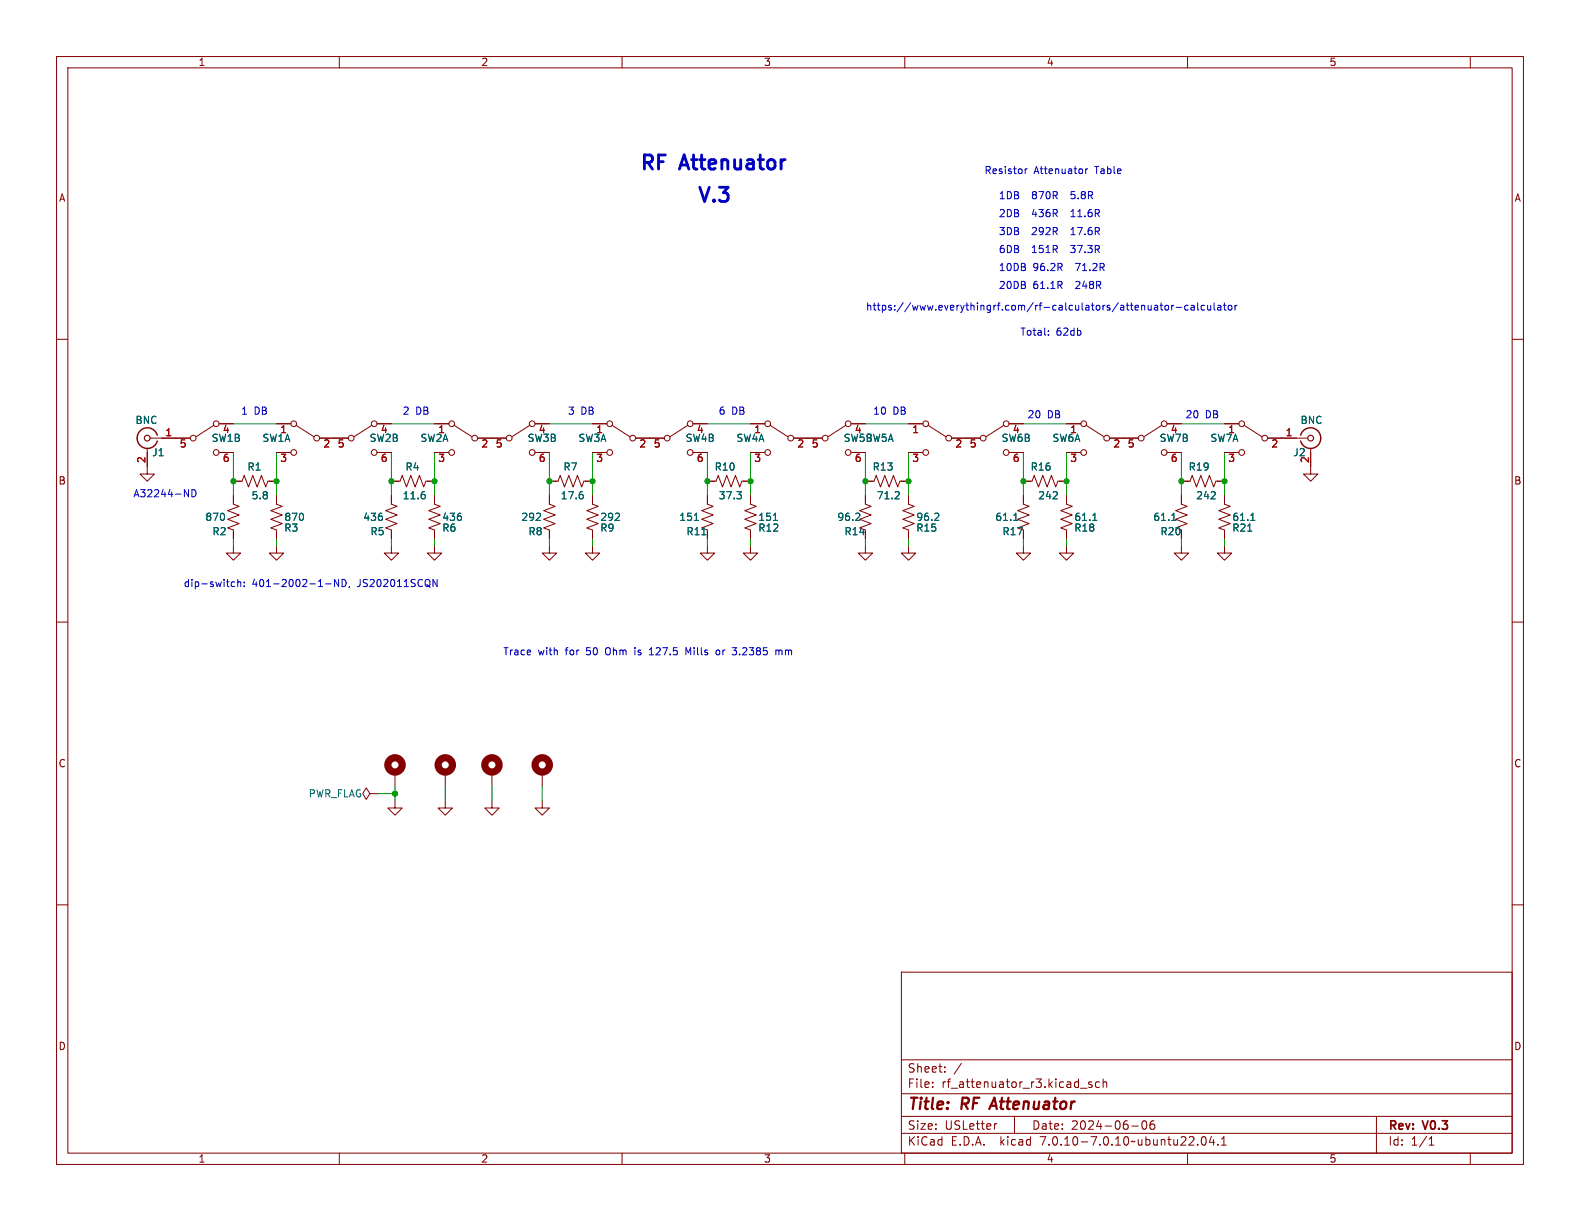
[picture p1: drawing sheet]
<svg xmlns="http://www.w3.org/2000/svg" width="279mm" height="216mm" viewBox="0 0 279 216" stroke-linecap="round" stroke-linejoin="round" font-family="sans-serif">
<g fill="none" stroke="#840000" stroke-width=".18">
<path d="M10 10h259.4v195.9h-259.4zM12 12h255.4v191.9h-255.4zM60 10v2M110 10v2M160 10v2M210 10v2M260 10v2M10 60h2M267.4 60h2M26 79.2v4.6h1.3l-1.3 1.3-1.2-1.3h1.2M26.5 77.5h7.2M37.8 75.2l-3.1 2"/>
<path d="M38.7 74.9h2.6M48.9 74.9h2.5M52.3 75.2l3.2 2M56.5 77.5h5.1M65.8 75.2l-3.2 2M66.7 74.9h2.5M76.8 74.9h2.6M80.3 75.2l3.1 2M84.5 77.5h5M93.7 75.2l-3.1 2M94.6 74.9h2.6M104.8 74.9h2.5"/>
<path d="M108.2 75.2l3.2 2M112.4 77.5h5.1M121.7 75.2l-3.2 2M122.6 74.9h2.5M132.7 74.9h2.6M136.1 75.2l3.2 2M140.3 77.5h5.1M149.6 75.2l-3.2 2M150.5 74.9h2.5M160.7 74.9h2.5M164.1 75.2l3.2 2M168.3 77.5h5.1"/>
<path d="M177.5 75.2l-3.1 2M178.4 74.9h2.6M188.6 74.9h2.5M192 75.2l3.2 2M196.2 77.5h5.1M205.5 75.2l-3.2 2M206.4 74.9h2.5M216.5 74.9h2.6M220 75.2l3.1 2M224.2 77.5h7.1M231.8 79.2v4.6h-1.3l1.3 1.3 1.2-1.3h-1.2M38.7 80h2.6"/>
<path d="M41.3 96.5v1.3h1.2l-1.2 1.3-1.3-1.3h1.3M41.3 87.6v1.6l1 .3-2 .8 2 .8-2 .7 2 .8-2 .7 1 .4v1.6M41.3 85.1h1.5l.4-1 .7 2 .8-2 .8 2 .7-2 .8 2 .4-1h1.5M48.9 87.6v1.6l1 .3-2 .8 2 .8-2 .7 2 .8-2 .7 1 .4v1.6M48.9 96.5v1.3h1.3l-1.3 1.3-1.3-1.3h1.3M48.9 80h2.5M66.7 80h2.5M69.2 96.5v1.3h1.3l-1.3 1.3-1.3-1.3h1.3M69.2 87.6v1.6l1 .3-2 .8 2 .8-2 .7 2 .8-2 .7 1 .4v1.6M69.2 85.1h1.5l.4-1 .8 2 .7-2 .8 2 .8-2 .7 2 .4-1h1.5M76.8 96.5v1.3h1.3l-1.3 1.3-1.2-1.3h1.2M76.8 87.6v1.6l1.1 .3-2.1 .8 2.1 .8-2.1 .7 2.1 .8-2.1 .7 1 .4v1.6"/>
<path d="M76.8 80h2.6M94.6 80h2.6M97.2 96.5v1.3h1.2l-1.2 1.3-1.3-1.3h1.3M97.2 85.1h1.5l.4-1 .7 2 .8-2 .7 2 .8-2 .8 2 .4-1h1.5M97.2 87.6v1.6l1 .3-2.1 .8 2.1 .8-2.1 .7 2.1 .8-2.1 .7 1.1 .4v1.6M104.8 96.5v1.3h1.2l-1.2 1.3-1.3-1.3h1.3M104.8 87.6v1.6l1 .3-2 .8 2 .8-2 .7 2 .8-2 .7 1 .4v1.6M104.8 80h2.5M122.6 80h2.5M125.1 87.6v1.6l1 .3-2 .8 2 .8-2 .7 2 .8-2 .7 1 .4v1.6M125.1 96.5v1.3h1.3l-1.3 1.3-1.3-1.3h1.3M125.1 85.1h1.5l.4-1 .8 2 .7-2 .8 2 .7-2 .8 2 .4-1h1.5"/>
<path d="M132.7 87.6v1.6l1 .3-2 .8 2 .8-2 .7 2 .8-2 .7 1 .4v1.6M132.7 96.5v1.3h1.3l-1.3 1.3-1.3-1.3h1.3M132.7 80h2.6M150.5 80h2.5M153 87.6v1.6l1.1 .3-2.1 .8 2.1 .8-2.1 .7 2.1 .8-2.1 .7 1 .4M153 96.5v1.3h1.3l-1.3 1.3-1.2-1.3h1.2M153 85.1h1.6l.3-1 .8 2 .8-2 .7 2 .8-2 .7 2 .4-1h1.6M160.7 96.5v1.3h1.2l-1.2 1.3-1.3-1.3h1.3M160.7 87.6v1.6l1 .3-2.1 .8 2.1 .8-2.1 .7 2.1 .8-2.1 .7 1.1 .4v1.6M160.7 80h2.5M178.4 80h2.6M181 96.5v1.3h1.2l-1.2 1.3-1.3-1.3h1.3"/>
<path d="M181 87.6v1.6l1 .3-2 .8 2 .8-2 .7 2 .8-2 .7 1 .4M181 85.1h1.5l.4-1 .7 2 .8-2 .8 2 .7-2 .8 2 .4-1h1.5M188.6 87.6v1.6l1 .3-2 .8 2 .8-2 .7 2 .8-2 .7 1 .4v1.6M188.6 96.5v1.3h1.3l-1.3 1.3-1.3-1.3h1.3M188.6 80h2.5M206.4 80h2.5M208.9 85.1h1.5l.4-1 .8 2 .7-2 .8 2 .8-2 .7 2 .4-1h1.5M208.9 87.6v1.6l1 .3-2 .8 2 .8-2 .7 2 .8-2 .7 1 .4v1.6M208.9 96.5v1.3h1.3l-1.3 1.3-1.3-1.3h1.3M216.5 96.5v1.3h1.3l-1.3 1.3-1.2-1.3h1.2M216.5 87.6v1.6l1.1 .3-2.1 .8 2.1 .8-2.1 .7 2.1 .8-2.1 .7 1 .4v1.6M216.5 80h2.6"/>
<path d="M10 110h2M267.4 110h2M69.8 136.5v2.6M78.7 136.5v2.6M87 136.5v2.6M95.9 136.5v2.6M10 160h2M65.4 140.3l-.6-1-.7 1 .7 1.1 .6-1.1h1.3M66.7 140.3h.1M69.8 141.6v1.3h1.3l-1.3 1.2-1.2-1.2h1.2M78.7 141.6v1.3h1.3l-1.3 1.2-1.2-1.2h1.2M87 141.6v1.3h1.3l-1.3 1.2-1.3-1.2h1.3"/>
<path d="M95.9 141.6v1.3h1.3l-1.3 1.2-1.3-1.2h1.3M267.4 160h2M159.4 171.9h108v32h-108zM159.4 197.4h108M159.4 193.4h108M159.4 187.4h108M164.9 192.1v.2M164.9 191.4v.1M167.1 189.4v.2M167.1 188.7v.1M170 188l-1.3 1.9M176.3 198.7l-.3 .1"/>
<path d="M179.4 197.4v3M191.1 192.4h1.1M193.1 191.4l-.4-.1-.2 .2 .1 .2 .5 .2v.3h-.6M194.4 191.4l-.4-.1-.3 .3v.4l.2 .2h.5M195.1 191.4l.2-.1 .3 .1 .1 .9M195.1 190.8v1.5M200.1 199.1h1.2M202.1 198.3l.2-.1a.81 .81 0 0 1 .6 .6 .81 .81 0 0 1-.3 .8l-.2 .1a.81 .81 0 0 1-.3-1.4zM204.1 198.2a.59 .59 0 0 0-.7 .6v.6l.1 .2 .4 .1 .2-.2 .1-.5-.1-.2h-.5l-.2 .2M243.4 197.4v6.5M60 203.9v2M110 203.9v2"/>
<path d="M159.4 200.4h108M160 203.9v2M210 203.9v2M211.8 202.3v.2M212.6 201.1l.2-.1a.81 .81 0 0 1 .6 .6 .81 .81 0 0 1-.3 .8l-.2 .1a.81 .81 0 0 1-.3-1.4zM214.2 200.9l-.3 1.1h.9M214.6 201.5v1M215.4 202.3v.2M216 202.5h.9M216 201.4l.4-.4v1.5M252.7 202.5h.9M252.7 201.4l.4-.4v1.5"/>
<path d="M260 203.9v2"/>
<circle cx="34.2" cy="77.5" r=".51"/>
<circle cx="38.2" cy="74.9" r=".51"/>
<circle cx="51.9" cy="74.9" r=".51"/>
<circle cx="56" cy="77.5" r=".51"/>
<circle cx="62.1" cy="77.5" r=".51"/>
<circle cx="66.2" cy="74.9" r=".51"/>
<circle cx="79.9" cy="74.9" r=".51"/>
<circle cx="83.9" cy="77.5" r=".51"/>
<circle cx="90" cy="77.5" r=".51"/>
<circle cx="94.1" cy="74.9" r=".51"/>
<circle cx="107.8" cy="74.9" r=".51"/>
<circle cx="111.9" cy="77.5" r=".51"/>
<circle cx="118" cy="77.5" r=".51"/>
<circle cx="122" cy="74.9" r=".51"/>
<circle cx="135.8" cy="74.9" r=".51"/>
<circle cx="139.8" cy="77.5" r=".51"/>
<circle cx="145.9" cy="77.5" r=".51"/>
<circle cx="150" cy="74.9" r=".51"/>
<circle cx="163.7" cy="74.9" r=".51"/>
<circle cx="167.8" cy="77.5" r=".51"/>
<circle cx="173.9" cy="77.5" r=".51"/>
<circle cx="177.9" cy="74.9" r=".51"/>
<circle cx="191.6" cy="74.9" r=".51"/>
<circle cx="195.7" cy="77.5" r=".51"/>
<circle cx="201.8" cy="77.5" r=".51"/>
<circle cx="205.9" cy="74.9" r=".51"/>
<circle cx="219.6" cy="74.9" r=".51"/>
<circle cx="223.6" cy="77.5" r=".51"/>
<circle cx="38.2" cy="80" r=".51"/>
<circle cx="51.9" cy="80" r=".51"/>
<circle cx="66.2" cy="80" r=".51"/>
<circle cx="79.9" cy="80" r=".51"/>
<circle cx="94.1" cy="80" r=".51"/>
<circle cx="107.8" cy="80" r=".51"/>
<circle cx="122" cy="80" r=".51"/>
<circle cx="135.8" cy="80" r=".51"/>
<circle cx="150" cy="80" r=".51"/>
<circle cx="163.7" cy="80" r=".51"/>
<circle cx="177.9" cy="80" r=".51"/>
<circle cx="191.6" cy="80" r=".51"/>
<circle cx="205.9" cy="80" r=".51"/>
<circle cx="219.6" cy="80" r=".51"/>
</g>
<path d="M175.9 194.1l-1 2" fill="none" stroke="#840000" stroke-width=".4"/>
<g fill="none" stroke="#006464" stroke-width=".18">
<path d="M75.1 87.5l.1 .2-.1 .4M94.8 92h.8M95.5 90.9v.4M103 87.5l.2 .2-.2 .4M108.8 92h.7M109.5 90.9v.4M122.8 92h.7M124.1 94.6h.7M130.3 86.9h.8l-.4 .5M131 87.5l.1 .2-.1 .4M136.8 92h.7M151.9 90.8l.2 .2-.1 .3-.7 .7h.8"/>
<path d="M158.9 87l.1 .2v.3l-.8 .7h.8M165.9 90.8l.1 .2v.3l-.8 .7h.8M179.3 92h.7M179.5 90.9l.1-.2v1.3M186.2 88.2h.8M186.9 87.1v.4M193.2 92h.8M193.5 90.9l.1-.2v1.3M207.2 92h.7M207.5 90.9l.1-.2v1.3M214.1 88.2h.8M214.9 87.1v.4"/>
<path d="M220.6 93.9h.8M221.2 92h.7M221.4 90.9l.1-.2v1.3"/>
</g>
<path d="M27.8 77a1.81 1.81 0 0 0-2.8-1 1.81 1.81 0 0 0 0 2.9 1.81 1.81 0 0 0 2.8-.9M230 77a1.81 1.81 0 0 1 2.8-1 1.81 1.81 0 0 1 0 2.9 1.81 1.81 0 0 1-2.8-.9" fill="none" stroke="#840000" stroke-width=".25"/>
<g fill="none" stroke="#840000" stroke-width=".2">
<circle cx="26" cy="77.5" r=".51"/>
<circle cx="231.8" cy="77.5" r=".51"/>
</g>
<g fill="none" stroke="#840000" stroke-width="1.3">
<circle cx="69.8" cy="135.3" r="1.27"/>
<circle cx="78.7" cy="135.3" r="1.27"/>
<circle cx="87" cy="135.3" r="1.27"/>
<circle cx="95.9" cy="135.3" r="1.27"/>
</g>
<g fill="none" stroke="#0000c2" stroke-width=".18">
<path d="M181.3 29.9v.8M181.6 29.9l-.3 .2M189.4 38.3h.7M189.5 37.4h-.1M192 29.9v.8M192.4 29.9l-.4 .2M185.4 59.2v.1M185.4 58.5v.1M189.4 41.5h.7M189.5 40.5l-.1 .1M204.2 54h.5v.8M204.7 54.3h-.4l-.2 .2 .2 .3h.4"/>
<path d="M205.1 54h.5M205.3 53.6v1.1l.3 .1M206.1 54h.3l.3 .2v.4l-.3 .2h-.3l-.1-.2zM207.2 54v.8M207.6 54l-.4 .2M208 54.3h1M210.1 54h-.4l-.2 .2 .1 .6h.5M210.6 54h.5l.1 .8M211.2 54.3h-.4l-.2 .2 .2 .3h.4M211.8 53.6v1.1l.2 .1M213 54h-.4l-.2 .2 .1 .6h.5M213.6 54v.8h.3l.2-.1"/>
<path d="M214.1 54v.8M214.7 53.6v1.1l.2 .1M215.4 54h.4l.1 .8M215.9 54.3h-.4l-.2 .2 .2 .3h.4M216.3 54h.5M216.5 53.6v1.1l.3 .1M217.2 54.1l.2-.1 .4 .1v.5l-.1 .2h-.3l-.2-.1zM218.4 54v.8M218.8 54l-.4 .2M32.6 86.6l.7 1.3v-1.3M33.9 86.6a.64 .64 0 0 1 .8 .6 .64 .64 0 0 1-.8 .7zM41.1 102.9h.4"/>
<path d="M41.5 103.7h-.4M42 103l.2-.1h.3l.1 .8M42 102.5v1.2M43.2 103.6v.1M43.2 102.9v.2M57.6 103.2h1M59.9 102.5v1.2l-.7-1.2v1.2M60.5 102.5a.64 .64 0 0 1 .7 .6 .64 .64 0 0 1-.7 .6zM61.8 103.7l-.1 .2M76.6 102.5l.7 1.2v-1.2M112.3 114.5v.1M112.3 114.9v.9"/>
<path d="M114.8 115.8h.7M114.8 114.9l.4-.4v1.3M122.1 114.5l-.4 .9-.4-.9v1.3M126.7 115l.3-.1 .3 .3v.3l-.3 .3-.3-.1-.1-.2zM129.5 114.5h.7l-.4 .5M130 115l.2 .2v.3l-.2 .3M137.2 115.1l.4-.2 .1 .2M137.2 114.9v.9M137.7 115.1l.2-.2 .3 .1 .1 .8M137.7 115.1v.7"/>
</g>
<g fill="none" stroke="#009600" stroke-width=".18">
<path d="M41.3 74.9h7.6M69.2 74.9h7.6M97.2 74.9h7.6M125.1 74.9h7.6M153 74.9h7.7M181 74.9h7.6M208.9 74.9h7.6M41.3 80v7.6M41.3 95.3v1.2M48.9 80v7.6M48.9 95.3v1.2M69.2 80v7.6"/>
<path d="M69.2 95.3v1.2M76.8 80v7.6M76.8 95.3v1.2M97.2 80v7.6M97.2 95.3v1.2M97.2 85.1h.6M104.8 80v7.6M104.8 95.3v1.2M125.1 80v7.6M125.1 95.3v1.2M132.7 80v7.6M132.7 95.3v1.2"/>
<path d="M153 80v7.6M153 95.3v1.2M160.7 80v7.6M160.7 95.3v1.2M181 80v7.6M181 95.3v1.2M188.6 80v7.6M188.6 95.3v1.2M208.9 80v7.6M208.9 95.3v1.2M216.5 80v7.6M216.5 95.3v1.2"/>
<path d="M69.8 139.1v2.5M78.7 139.1v2.5M87 139.1v2.5M95.9 139.1v2.5M66.7 140.3h3.1"/>
</g>
<g fill="#009600" stroke="#009600" stroke-width=".18">
<circle cx="132.7" cy="85.1" r=".46"/>
<circle cx="160.7" cy="85.1" r=".46"/>
<circle cx="125.1" cy="85.1" r=".46"/>
<circle cx="153" cy="85.1" r=".46"/>
<circle cx="76.8" cy="85.1" r=".46"/>
<circle cx="41.3" cy="85.1" r=".46"/>
<circle cx="48.9" cy="85.1" r=".46"/>
<circle cx="188.6" cy="85.1" r=".46"/>
<circle cx="181" cy="85.1" r=".46"/>
<circle cx="216.5" cy="85.1" r=".46"/>
<circle cx="208.9" cy="85.1" r=".46"/>
<circle cx="69.8" cy="140.3" r=".46"/>
<circle cx="69.2" cy="85.1" r=".46"/>
<circle cx="104.8" cy="85.1" r=".46"/>
<circle cx="97.2" cy="85.1" r=".46"/>
</g>
<g font-size="3.5" fill="#0000c2">
<text x="113" y="30.2">RF</text>
<text x="120.6" y="30.2">Attenuator</text>
<text x="123.2" y="35.9">V.3</text>
</g>
<g font-size="2.8" fill="#840000">
<text x="160.4" y="196.8">Title:</text>
<text x="170.1" y="196.8">RF</text>
<text x="176.1" y="196.8">Attenuator</text>
</g>
<g font-size="2.1" fill="#840000">
<text x="160.4" y="189.9">Sheet:</text>
<text x="160.4" y="192.6">File:</text>
<text x="166.5" y="192.6">rf_attenuator_r3.kicad_sch</text>
<text x="160.4" y="202.8">KiCad</text>
<text x="160.4" y="200">Size:</text>
<text x="167.1" y="200">USLetter</text>
<text x="168.1" y="202.8">E.D.A.</text>
<text x="177" y="202.8">kicad</text>
<text x="182.4" y="200">Date:</text>
<text x="184.2" y="202.8">7.0.10-7.0.10~ubuntu22.04.1</text>
<text x="189.4" y="200">2024-06-06</text>
<text x="245.4" y="200.2">Rev:</text>
<text x="245.4" y="202.8">Id:</text>
<text x="249.5" y="202.8">1/1</text>
<text x="251.8" y="200.2">V0.3</text>
</g>
<g font-size="1.8" fill="#840000">
<text x="35" y="11.9">1</text>
<text x="85" y="11.9">2</text>
<text x="135" y="11.9">3</text>
<text x="185" y="11.9">4</text>
<text x="235" y="11.9">5</text>
<text x="10.3" y="35.9">A</text>
<text x="267.7" y="35.9">A</text>
<text x="10.3" y="85.9">B</text>
<text x="267.7" y="85.9">B</text>
<text x="149.2" y="94.8">R14</text>
<text x="177.2" y="94.8">R17</text>
<text x="10.3" y="135.9">C</text>
<text x="267.7" y="135.9">C</text>
<text x="10.3" y="185.9">D</text>
<text x="267.7" y="185.9">D</text>
<text x="35" y="205.8">1</text>
<text x="85" y="205.8">2</text>
<text x="135" y="205.8">3</text>
<text x="185" y="205.8">4</text>
<text x="235" y="205.8">5</text>
</g>
<g font-size="1.8" fill="#0000c2">
<text x="174" y="30.9">Resistor</text>
<text x="176.5" y="35.3">1DB</text>
<text x="182.6" y="35.3">870R</text>
<text x="182.8" y="30.9">Attenuator</text>
<text x="189.9" y="35.3">5.8R</text>
<text x="193.7" y="30.9">Table</text>
<text x="176.5" y="41.7">3DB</text>
<text x="176.5" y="38.5">2DB</text>
<text x="182.6" y="41.7">292R</text>
<text x="182.6" y="38.5">436R</text>
<text x="189.9" y="41.7">17.6R</text>
<text x="189.9" y="38.5">11.6R</text>
<text x="176.5" y="44.8">6DB</text>
<text x="182.6" y="44.8">151R</text>
<text x="189.9" y="44.8">37.3R</text>
<text x="176.5" y="48">10DB</text>
<text x="176.5" y="51.2">20DB</text>
<text x="182.7" y="48">96.2R</text>
<text x="182.7" y="51.2">61.1R</text>
<text x="190.5" y="48">71.2R</text>
<text x="190.5" y="51.2">248R</text>
<text x="153" y="55">https://www.everythingrf.com/rf-calculators/attenuator-calculator</text>
<text x="180.3" y="59.4">Total:</text>
<text x="186.8" y="59.4">62db</text>
<text x="42.5" y="73.4">1</text>
<text x="44.9" y="73.4">DB</text>
<text x="71.1" y="73.4">2</text>
<text x="73.5" y="73.4">DB</text>
<text x="100.3" y="73.4">3</text>
<text x="102.7" y="73.4">DB</text>
<text x="127" y="73.4">6</text>
<text x="129.4" y="73.4">DB</text>
<text x="154.3" y="73.4">10</text>
<text x="157.9" y="73.4">DB</text>
<text x="181.6" y="74">20</text>
<text x="185.2" y="74">DB</text>
<text x="209.5" y="74">20</text>
<text x="213.1" y="74">DB</text>
<text x="23.5" y="88">A32244-ND</text>
<text x="32.4" y="103.9">dip-switch:</text>
<text x="44.6" y="103.9">401-2002-1-ND,</text>
<text x="63.3" y="103.9">JS202011SCQN</text>
<text x="88.9" y="116">Trace</text>
<text x="95.2" y="116">with</text>
<text x="100.1" y="116">for</text>
<text x="104" y="116">50</text>
<text x="107.6" y="116">Ohm</text>
<text x="112.9" y="116">is</text>
<text x="115.7" y="116">127.5</text>
<text x="122.3" y="116">Mills</text>
<text x="127.9" y="116">or</text>
<text x="131" y="116">3.2385</text>
<text x="138.8" y="116">mm</text>
</g>
<g font-size="1.8" fill="#006464">
<text x="23.9" y="75.2">BNC</text>
<text x="229.9" y="75.2">BNC</text>
<text x="26.8" y="80.9">J1</text>
<text x="37.3" y="78.3">SW1B</text>
<text x="43.7" y="83.4">R1</text>
<text x="46.3" y="78.3">SW1A</text>
<text x="65.3" y="78.3">SW2B</text>
<text x="71.6" y="83.4">R4</text>
<text x="74.3" y="78.3">SW2A</text>
<text x="93.2" y="78.3">SW3B</text>
<text x="99.5" y="83.4">R7</text>
<text x="102.2" y="78.3">SW3A</text>
<text x="121.2" y="78.3">SW4B</text>
<text x="126.3" y="83.4">R10</text>
<text x="130.1" y="78.3">SW4A</text>
<text x="149.1" y="78.3">SW5B</text>
<text x="153" y="78.3">SW5A</text>
<text x="154.2" y="83.4">R13</text>
<text x="177" y="78.3">SW6B</text>
<text x="182.2" y="83.4">R16</text>
<text x="186" y="78.3">SW6A</text>
<text x="205" y="78.3">SW7B</text>
<text x="210.1" y="83.4">R19</text>
<text x="214" y="78.3">SW7A</text>
<text x="228.6" y="80.9">J2</text>
<text x="44.4" y="88.5">5.8</text>
<text x="71.1" y="88.5">11.6</text>
<text x="99.1" y="88.5">17.6</text>
<text x="127" y="88.5">37.3</text>
<text x="154.9" y="88.5">71.2</text>
<text x="183.5" y="88.5">242</text>
<text x="211.4" y="88.5">242</text>
<text x="36.2" y="92.3">870</text>
<text x="37.5" y="94.8">R2</text>
<text x="50.2" y="94.2">R3</text>
<text x="50.2" y="92.3">870</text>
<text x="64.1" y="92.3">436</text>
<text x="65.4" y="94.8">R5</text>
<text x="78.1" y="94.2">R6</text>
<text x="78.1" y="92.3">436</text>
<text x="92.1" y="92.3">292</text>
<text x="93.4" y="94.8">R8</text>
<text x="106.1" y="94.2">R9</text>
<text x="106.1" y="92.3">292</text>
<text x="120" y="92.3">151</text>
<text x="121.3" y="94.8">R11</text>
<text x="134" y="92.3">151</text>
<text x="134" y="94.2">R12</text>
<text x="148" y="92.3">96.2</text>
<text x="161.9" y="92.3">96.2</text>
<text x="161.9" y="94.2">R15</text>
<text x="175.9" y="92.3">61.1</text>
<text x="189.9" y="92.3">61.1</text>
<text x="189.9" y="94.2">R18</text>
<text x="203.8" y="92.3">61.1</text>
<text x="205.1" y="94.8">R20</text>
<text x="217.8" y="92.3">61.1</text>
<text x="217.8" y="94.2">R21</text>
<text x="54.5" y="141.2">PWR_FLAG</text>
</g>
<g font-size="1.8" fill="#a90000">
<text x="29.1" y="77.2">1</text>
<text x="39.3" y="76.9">4</text>
<text x="49.5" y="76.9">1</text>
<text x="67.2" y="76.9">4</text>
<text x="77.4" y="76.9">1</text>
<text x="95.2" y="76.9">4</text>
<text x="105.3" y="76.9">1</text>
<text x="123.1" y="76.9">4</text>
<text x="133.3" y="76.9">1</text>
<text x="151.1" y="76.9">4</text>
<text x="161.2" y="76.9">1</text>
<text x="179" y="76.9">4</text>
<text x="189.2" y="76.9">1</text>
<text x="206.9" y="76.9">4</text>
<text x="217.1" y="76.9">1</text>
<text x="227.3" y="77.2">1</text>
<text x="25.8" y="82" transform="rotate(-90 25.8 82)">2</text>
<text x="31.7" y="79.5">5</text>
<text x="39.3" y="82">6</text>
<text x="49.5" y="82">3</text>
<text x="57.1" y="79.5">2</text>
<text x="59.6" y="79.5">5</text>
<text x="67.2" y="82">6</text>
<text x="77.4" y="82">3</text>
<text x="85" y="79.5">2</text>
<text x="87.6" y="79.5">5</text>
<text x="95.2" y="82">6</text>
<text x="105.3" y="82">3</text>
<text x="113" y="79.5">2</text>
<text x="115.5" y="79.5">5</text>
<text x="123.1" y="82">6</text>
<text x="133.3" y="82">3</text>
<text x="140.9" y="79.5">2</text>
<text x="143.4" y="79.5">5</text>
<text x="151.1" y="82">6</text>
<text x="161.2" y="82">3</text>
<text x="168.8" y="79.5">2</text>
<text x="171.4" y="79.5">5</text>
<text x="179" y="82">6</text>
<text x="189.2" y="82">3</text>
<text x="196.8" y="79.5">2</text>
<text x="199.3" y="79.5">5</text>
<text x="206.9" y="82">6</text>
<text x="217.1" y="82">3</text>
<text x="224.7" y="79.5">2</text>
<text x="231.5" y="82" transform="rotate(-90 231.5 82)">2</text>
</g>
</svg>
